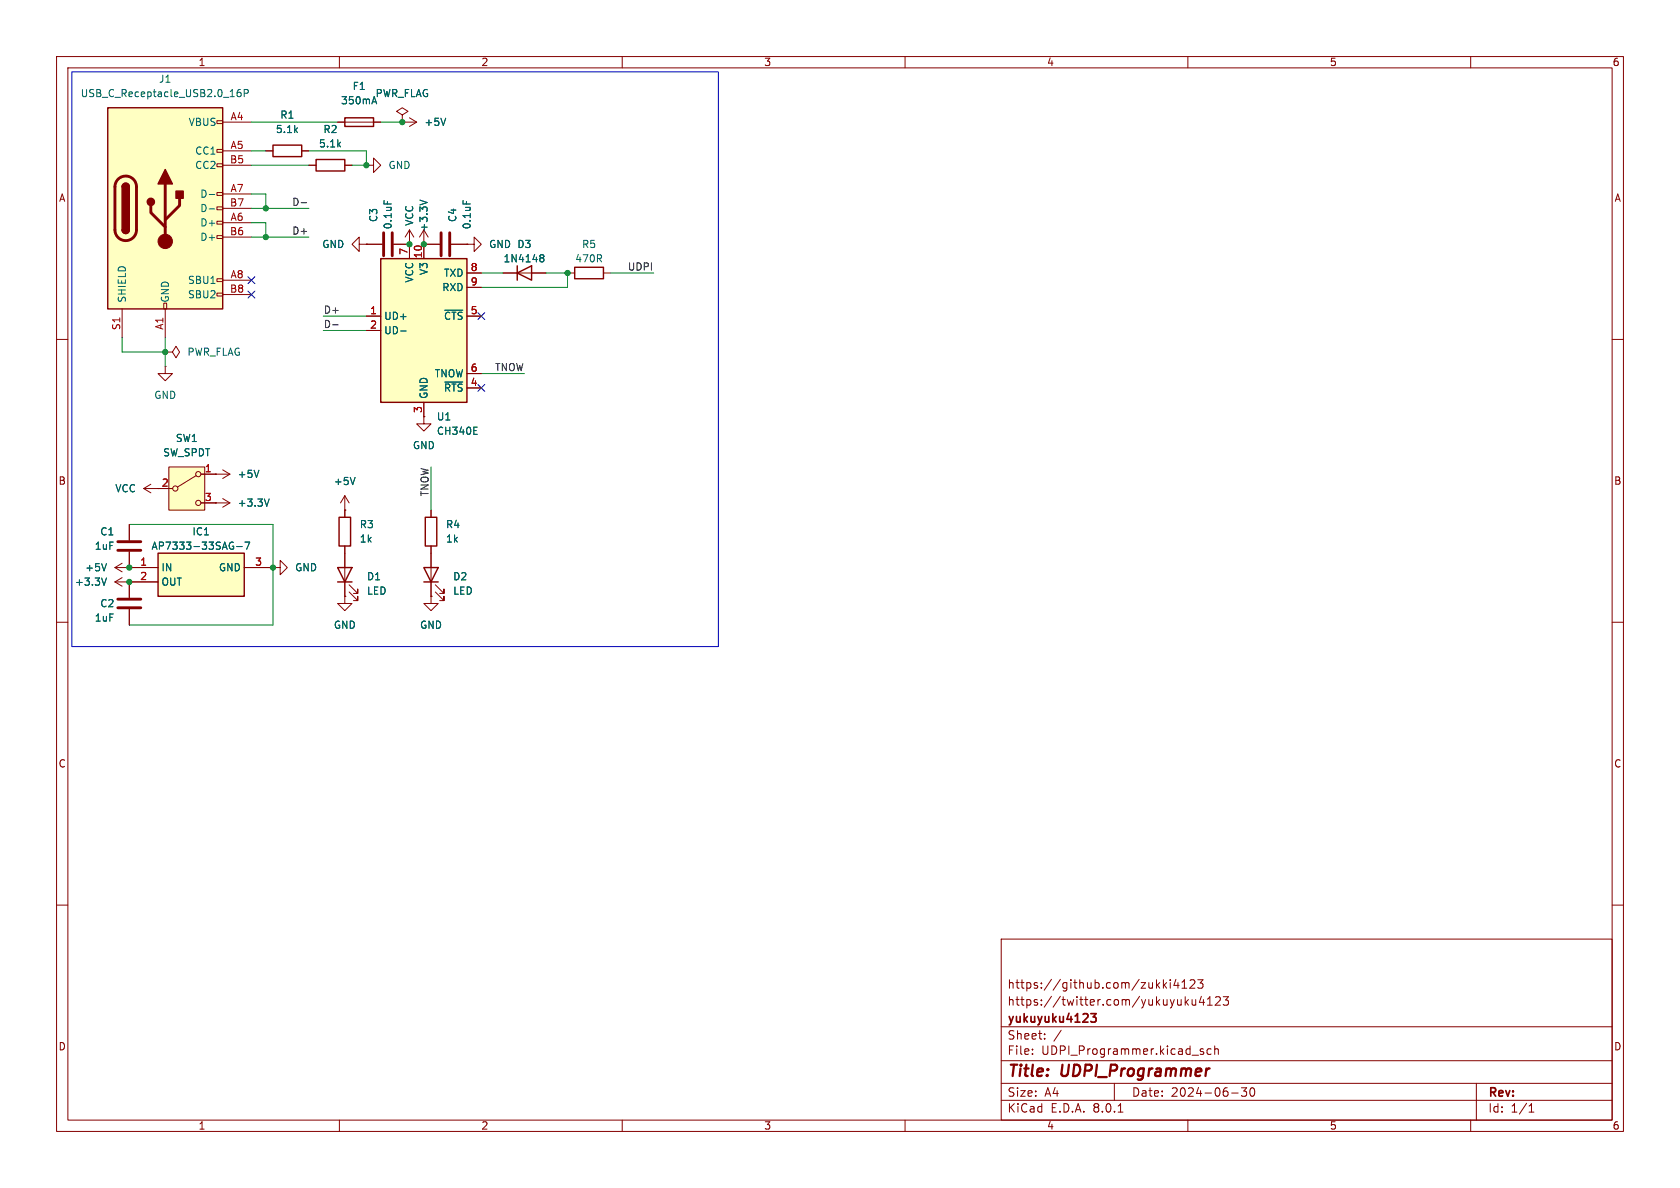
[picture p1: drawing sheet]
<svg xmlns="http://www.w3.org/2000/svg" width="297mm" height="210mm" viewBox="0 0 297 210" stroke-linecap="round" stroke-linejoin="round" font-family="sans-serif">
<g fill="none" stroke="#840000" stroke-width=".18">
<path d="M10 10h277v190h-277zM12 12h273v186h-273zM60 10v2M110 10v2M160 10v2M210 10v2M260 10v2M10 60h2M88.9 48.3h7.6M100.3 48.3h1.3M106.7 48.3h1.2M285 60h2"/>
<path d="M38.1 83.8h.1M38.1 83.8h2.5M39.4 83.1l1.2 .7M40.6 83.8l-1.2 .8M10 110h2M285 110h2M10 160h2M285 160h2M177 166h108v32h-108zM205.7 173.2v1.5M205.8 174.1l.4 .6M206.2 173.7l-.5 .6"/>
<path d="M206.9 173.2v.1M206.9 173.7v1M207.9 173.1l-.4 1.1h1M208.2 173.7v1M209 174.7h.8M209 173.6l.4-.4v1.5M209.5 176.2v1.5M209.7 177.1l.4 .6M210.1 176.7l-.6 .6M210.4 173.3l.6-.1 .2 .1v.3l-.9 1.1h.9M210.7 176.7l.1 .9 .4 .1 .2-.1M211.4 176.7v1"/>
<path d="M211.7 173.2h1l-.5 .6 .4 .1v.7l-.2 .1h-.4l-.3-.1M212.4 176.1l-.4 1.1h1M212.7 176.7v1M213.5 177.7h.8M213.5 176.6l.4-.4v1.5M214.9 176.3l.6-.1 .2 .1v.3l-.9 1.1h.9M216.2 176.2h1l-.5 .6 .4 .1v.7l-.2 .1h-.4l-.3-.1M60 198v2M110 198v2M160 198v2M177 194.5h108M177 191.5h108"/>
<path d="M177 187.5h108M177 181.5h108M182.5 186.3v.1M182.5 185.5v.1M184.7 183.6v.1M184.7 182.8v.1M187.6 182.1l-1.3 2M197 191.5v3M197.7 196.6h.8M210 198v2M212.2 185.8l.5 .2 .1 .2-.2 .2-.4-.1M212.2 185.5h.5"/>
<path d="M214.1 185.5l-.4-.1-.3 .3v.4l.1 .2h.6M214.7 185.5l.3-.1 .3 .1 .1 .9M214.7 184.9v1.5M217.7 193.2h1.2M219.5 192.3h.9l-.5 .6 .4 .1v.7l-.2 .1h-.4l-.2-.1M221.2 192.4l.1-.1a.81 .81 0 0 1 .6 .6 .81 .81 0 0 1-.3 .8l-.1 .1a.81 .81 0 0 1-.6-.6 .81 .81 0 0 1 .3-.8zM260 198v2M261 191.5v6.5M270.3 196.6h.9M270.3 195.5l.4-.4v1.5"/>
</g>
<path d="M213.7 188.9h.1" fill="none" stroke="#840000" stroke-width=".4"/>
<path d="M192.8 179.2h1l-.5 .6 .4 .1v.6l-.2 .2-.6-.1" fill="none" stroke="#840000" stroke-width=".3"/>
<path d="M91.4 48.3l2.6-1.3v2.5zM91.4 47v2.5M101.6 47.2h5.1v2.1h-5.1z" fill="none" stroke="#840000" stroke-width=".25"/>
<path d="M95.6 45.5l.1 .1M95.6 45.1l.3-.1 .2 .2 .1 .1-.3 .3M95.7 45.6h.2M95.7 45.6h-.1M95.9 45.6l.3 .2-.1 .4-.2 .1-.3-.1M45.8 83.1l-.5 1.3" fill="none" stroke="#006464" stroke-width=".18"/>
<path d="M29.8 82.6h6.4v7.6h-6.4z" fill="#ffffc2"/>
<g fill="none" stroke="#840000" stroke-width=".18">
<path d="M47 26.7h1.3M53.3 26.7h1.3M54.6 29.2h1.3M61 29.2h1.2M64.8 29.2h1.2v-1.3l1.3 1.3-1.3 1.3v-1.3M64.8 29.2h.1M63.5 43.2v-1.3l-1.3 1.3 1.3 1.3v-1.3h1.3M64.8 43.2h.1M64.8 43.2h2.8M69.6 43.2h2.8M72.4 43.2h.1M72.4 40.6l-.8 1.3"/>
<path d="M72.4 40.6v2.6M72.4 40.6l.8 1.3M74.9 43.2h.1M74.9 43.2h2.8M74.9 40.6l-.7 1.3M74.9 40.6v2.6M74.9 40.6l.8 1.3M79.8 43.2h2.7M82.5 43.2h1.3v-1.3l1.3 1.3-1.3 1.3v-1.3M82.5 43.2h.1M29.2 64.8v1.2h1.3l-1.3 1.3-1.3-1.3h1.3M29.2 64.8h.1"/>
<path d="M74.9 73.7v1.2h1.3l-1.3 1.3-1.2-1.3h1.2M74.9 73.7h.1M21.6 99.6l-1.3 .7M22.9 92.7v2.8M22.9 97.5v2.8M25.4 86.4h5.1M25.4 86.4l1.3 .7M26.7 85.6l-1.3 .8M29.8 82.6h6.4v7.6h-6.4zM34.7 84.1l-3.3 2M35.6 83.8h2.5M35.6 88.9h2.5"/>
<path d="M76.2 90.2v1.2M76.2 96.5v8.9M20.3 102.9l1.3 .7M20.3 102.9h2.6M20.3 100.3l1.3 .8M20.3 100.3h2.6M21.6 102.1l-1.3 .8M22.9 102.9h.1M22.9 100.3h.1M22.9 102.9v2.8M22.9 107.7v2.8M61 105.4v1.3h1.2l-1.2 1.3-1.3-1.3h1.3"/>
<path d="M61 105.4h.1M76.2 105.4v1.3h1.3l-1.3 1.3-1.3-1.3h1.3M76.2 105.4h.1M77 104.6l1.5 1.6v-.8v.8h-.8M77 103.4l1.5 1.5v-.8v.8h-.8"/>
<circle cx="31" cy="86.4" r=".46"/>
<circle cx="35.1" cy="83.8" r=".46"/>
<circle cx="35.1" cy="88.9" r=".46"/>
</g>
<path d="M48.3 25.7h5v2h-5zM55.9 28.2h5.1v2h-5.1zM75.2 91.4h2v5.1h-2zM74.9 100.3h2.6l-1.3 2.6zM74.9 102.9h2.6" fill="none" stroke="#840000" stroke-width=".25"/>
<path d="M67.8 41.1v4.1M69.3 41.1v4.1M78 41.1v4.1M79.5 41.1v4.1M20.8 97.3h4.1M20.8 95.8h4.1M20.8 107.4h4.1M20.8 105.9h4.1" fill="none" stroke="#840000" stroke-width=".51"/>
<path d="M67.9 35.4v.7M74.2 35.4l1.3 .4M81.9 35.4v.7M18.8 99.6l-.4 1.3M18.8 102.2l-.4 1.2" fill="none" stroke="#006464" stroke-width=".18"/>
<path d="M27.9 97.8h15.3v7.6h-15.3z" fill="#ffffc2"/>
<path d="M27.9 97.8h15.3v7.6h-15.3zM59.9 91.4h2.1v5.1h-2.1zM59.7 100.3h2.5l-1.2 2.6zM59.7 102.9h2.5" fill="none" stroke="#840000" stroke-width=".25"/>
<path d="M71.1 20.3l1-.6-1-.6-1 .6 1 .6v1.3M71.1 21.6h.1M61 90.2h.1M61 87.6l-.8 1.3M61 87.6v3.8M61 96.5v8.9M61 87.6l.7 1.3M22.9 100.3h5M22.9 102.9h5M43.2 100.3h5.1M61.7 104.6l1.5 1.6v-.8v.8h-.7M61.7 103.4l1.5 1.5v-.8v.8h-.7" fill="none" stroke="#840000" stroke-width=".18"/>
<path d="M41.8 96.6h1M43.3 95.8h.8l-.5 1.3M62.8 84.4l-.4 1.3" fill="none" stroke="#006464" stroke-width=".18"/>
<path d="M67.3 45.7h15.2v25.4h-15.2z" fill="#ffffc2"/>
<path d="M61 20.8h5v1.6h-5zM67.3 45.7h15.2v25.4h-15.2z" fill="none" stroke="#840000" stroke-width=".25"/>
<g fill="none" stroke="#840000" stroke-width=".18">
<path d="M59.7 21.6h7.6M71.1 21.6h.1M71.1 21.6h2.6M72.4 20.8l1.3 .8M73.7 21.6l-1.3 .8M64.8 55.9h2.5M64.8 58.4h2.5M72.4 43.2v2.5M74.9 43.2v2.5M82.5 55.9h2.6M82.5 48.3h2.6M82.5 50.8h2.6"/>
<path d="M29.2 62.2h1.3l.6-1 .6 1-.6 1-.6-1M29.2 62.2h.1M74.9 71.1v2.6M82.5 68.6h2.6M82.5 66h2.6"/>
</g>
<path d="M66.2 17.1l.4 1.3M78.8 20.9l-.4 1.3M70.8 58.5h1M78.6 54.8h3.2M78.6 67.5h3.2M83.8 76.8h.6M83.8 75.5h.6" fill="none" stroke="#006464" stroke-width=".18"/>
<path d="M19 19.1h20.4v35.5h-20.4z" fill="#ffffc2"/>
<g fill="none" stroke="#840000" stroke-width=".18">
<path d="M38.4 39.1h1v.5h-1zM38.4 36.6h1v.5h-1zM38.4 34h1v.5h-1zM38.4 29h1v.5h-1zM38.4 26.4h1v.5h-1zM38.4 21.3h1v.5h-1zM39.4 21.6h5M39.4 26.7h5M39.4 39.4h5M39.4 34.3h5M39.4 29.2h5M39.4 36.8h5"/>
<path d="M47 26.7h1.3M53.3 26.7h1.3M54.6 29.2h1.3M59.7 21.6h1.3M61 29.2h1.2M66 21.6h1.3M71.1 21.6h.1M21.6 54.6v5.1M29 53.6h.5v1h-.5zM29.2 54.6v5.1M38.4 51.8h1v.5h-1zM38.4 49.3h1v.5h-1z"/>
<path d="M38.4 41.7h1v.5h-1zM39.4 49.5h5M39.4 41.9h5M39.4 52.1h5M64.8 43.2h.1M64.8 43.2h2.8M64.8 55.9h2.5M64.8 58.4h2.5M69.6 43.2h2.8M72.4 43.2h.1M72.4 43.2v2.5M74.9 43.2h.1"/>
<path d="M74.9 43.2h2.8M74.9 43.2v2.5M79.8 43.2h2.7M82.5 43.2h.1M82.5 48.3h2.6M82.5 55.9h2.6M82.5 50.8h2.6M88.9 48.3h2.5M94 48.3h2.5M74.9 73.7h.1M74.9 71.1v2.6M82.5 68.6h2.6"/>
<path d="M82.5 66h2.6M22.9 92.7v2.8M22.9 97.5v2.8M27.9 86.4h2.6M35.6 88.9h5M35.6 83.8h2.5M38.1 88.9h.1M38.1 83.8h.1M39.4 88.1l1.2 .8M40.6 88.9l-1.2 .8M61 90.2h.1M61 90.2v1.2"/>
<path d="M61 96.5v3.8M76.2 90.2v1.2M76.2 96.5v3.8M22.9 102.9h.1M22.9 100.3h.1M22.9 102.9v2.8M22.9 107.7v2.8M22.9 100.3h5M22.9 102.9h5M43.2 100.3h5.1M48.3 100.3h1.2v-1.2l1.3 1.2-1.3 1.3v-1.3M48.3 100.3h.1"/>
<path d="M61 105.4h.1M61 102.9v2.5M76.2 105.4h.1M76.2 102.9v2.5"/>
</g>
<path d="M19 19.1h20.4v35.5h-20.4zM21.6 33a.64 .64 0 0 1 .6-.6 .64 .64 0 0 1 .7 .6M21.6 40.6a.64 .64 0 0 0 .6 .7 .64 .64 0 0 0 .7-.7" fill="none" stroke="#840000" stroke-width=".25"/>
<path d="M20.9 31.7a1.91 1.91 0 0 1 2-.4 1.91 1.91 0 0 1 1.2 1.7v7.6a1.91 1.91 0 0 1-1.9 1.9 1.91 1.91 0 0 1-1.9-1.9v-7.7l.2-.7zM26.7 36.3v1.3l2.5 2.5M29.2 32.5v10.2M31.7 35.1v1.2l-2.5 2.6" fill="none" stroke="#840000" stroke-width=".51"/>
<g fill="#840000" stroke="#840000" stroke-width=".25">
<path d="M21.6 40.6h1.3a.64 .64 0 0 1-.7 .7 .64 .64 0 0 1-.6-.7z"/>
<path d="M21.6 33h1.3v7.6h-1.3z"/>
<path d="M21.8 32.6a.64 .64 0 0 1 .7-.2 .64 .64 0 0 1 .4 .6h-1.3z"/>
<path d="M29.2 30l1.3 2.5h-2.6z"/>
<path d="M31.1 33.8h1.3v1.3h-1.3z"/>
<circle cx="26.7" cy="35.7" r=".63"/>
</g>
<circle cx="29.2" cy="42.7" r="1.27" fill="#840000" stroke="#840000" stroke-width=".18"/>
<g fill="none" stroke="#006464" stroke-width=".18">
<path d="M42.5 15.8l-.3 .1a.86 .86 0 0 0 0 1.2l.4-.1v-.5l-.2-.2-.4 .1-.1 .1M43.2 16.5l.6-.1 .1-.2-.1-.3-.6-.1v1.3M66.2 17.1l.4 1.3M37 34.4h1M37 36.9h1M67.9 35.4v.7M74.2 35.4l1.3 .4M78.8 20.9l-.4 1.3M81.9 35.4v.7M70.8 58.5h1M78.6 54.8h3.2M95.6 45.5l.1 .1"/>
<path d="M95.6 45.1l.3-.1 .2 .2 .1 .1-.3 .3M95.7 45.6h.2M95.7 45.6h-.1M95.9 45.6l.3 .2-.1 .4-.2 .1-.3-.1M78.6 67.5h3.2M83.8 76.8h.6M83.8 75.5h.6M18.8 99.6l-.4 1.3M41.8 96.6h1M43.3 95.8h.8l-.5 1.3M45.8 83.1l-.5 1.3M47.6 88.2l-.4 1.3"/>
<path d="M62.8 84.4l-.4 1.3M18.8 102.2l-.4 1.2"/>
</g>
<path d="M53.2 35.8h1M58.8 57.4h1" fill="none" stroke="#0f0f0f" stroke-width=".18"/>
<path d="M12.7 12.7h114.3v101.6h-114.3z" fill="none" stroke="#0000c2" stroke-width=".18"/>
<g fill="none" stroke="#009600" stroke-width=".18">
<path d="M44.4 39.4h2.6v2.5M44.4 34.3h2.6v2.5M44.4 26.7h2.6M44.4 29.2h10.2M44.4 21.6h15.3M44.4 36.8h10.2M54.6 26.7h10.2v2.5h-2.6M67.3 21.6h3.8M21.6 59.7v2.5h7.6M29.2 59.7v5.1M44.4 41.9h10.2M57.1 58.4h7.7"/>
<path d="M57.1 55.9h7.7M85.1 48.3h3.8M96.5 48.3h3.8v2.5h-15.2M107.9 48.3h7.7M85.1 66h7.6M22.9 92.7h25.4v17.8h-25.4M76.2 82.6v7.6"/>
</g>
<path d="M43.8 48.9l1.3 1.2M43.8 51.5l1.3 1.2M45.1 48.9l-1.3 1.2M45.1 51.5l-1.3 1.2M84.5 55.3l1.2 1.2M85.7 55.3l-1.2 1.2M84.5 68l1.2 1.2M85.7 68l-1.2 1.2" fill="none" stroke="#000084" stroke-width=".18"/>
<g fill="#009600" stroke="#009600" stroke-width=".18">
<circle cx="48.3" cy="100.3" r=".46"/>
<circle cx="22.9" cy="102.9" r=".46"/>
<circle cx="29.2" cy="62.2" r=".46"/>
<circle cx="22.9" cy="100.3" r=".46"/>
<circle cx="64.8" cy="29.2" r=".46"/>
<circle cx="47" cy="36.8" r=".46"/>
<circle cx="100.3" cy="48.3" r=".46"/>
<circle cx="47" cy="41.9" r=".46"/>
<circle cx="72.4" cy="43.2" r=".46"/>
<circle cx="74.9" cy="43.2" r=".46"/>
<circle cx="71.1" cy="21.6" r=".46"/>
</g>
<g font-size="2.8" fill="#840000">
<text x="178" y="190.9">Title:</text>
<text x="187.7" y="190.9">UDPI_Programmer</text>
</g>
<g font-size="2.1" fill="#840000">
<text x="178" y="178">https://twitter.com/yukuyuku4123</text>
<text x="178" y="175">https://github.com/zukki4123</text>
<text x="178" y="184">Sheet:</text>
<text x="178" y="181.2">yukuyuku4123</text>
<text x="178" y="186.7">File:</text>
<text x="184.1" y="186.7">UDPI_Programmer.kicad_sch</text>
<text x="178" y="196.9">KiCad</text>
<text x="178" y="194.1">Size:</text>
<text x="184.7" y="194.1">A4</text>
<text x="185.7" y="196.9">E.D.A.</text>
<text x="193.3" y="196.9">8.0.1</text>
<text x="200" y="194.1">Date:</text>
<text x="207" y="194.1">2024-06-30</text>
<text x="263" y="194.3">Rev:</text>
<text x="263" y="196.9">Id:</text>
<text x="267.1" y="196.9">1/1</text>
</g>
<g font-size="1.8" fill="#840000">
<text x="35" y="11.9">1</text>
<text x="85" y="11.9">2</text>
<text x="135" y="11.9">3</text>
<text x="185" y="11.9">4</text>
<text x="235" y="11.9">5</text>
<text x="285" y="11.9">6</text>
<text x="10.3" y="35.9">A</text>
<text x="285.3" y="35.9">A</text>
<text x="10.3" y="85.9">B</text>
<text x="285.3" y="85.9">B</text>
<text x="10.3" y="135.9">C</text>
<text x="285.3" y="135.9">C</text>
<text x="10.3" y="185.9">D</text>
<text x="285.3" y="185.9">D</text>
<text x="35" y="199.9">1</text>
<text x="85" y="199.9">2</text>
<text x="135" y="199.9">3</text>
<text x="185" y="199.9">4</text>
<text x="235" y="199.9">5</text>
<text x="285" y="199.9">6</text>
</g>
<g font-size="1.8" fill="#006464">
<text x="14.2" y="17.4">USB_C_Receptacle_USB2.0_16P</text>
<text x="28" y="14.8">J1</text>
<text x="62.2" y="16.1">F1</text>
<text x="66.3" y="17.4">PWR_FLAG</text>
<text x="33.3" y="22.5">VBUS</text>
<text x="48.7" y="23.7">5.1k</text>
<text x="49.5" y="21.2">R1</text>
<text x="57.1" y="23.7">R2</text>
<text x="60.2" y="18.6">350mA</text>
<text x="74.9" y="22.5">+5V</text>
<text x="34.4" y="27.5">CC1</text>
<text x="56.3" y="26.3">5.1k</text>
<text x="34.4" y="30.1">CC2</text>
<text x="35.3" y="35.2">D-</text>
<text x="68.6" y="30.1">GND</text>
<text x="35.3" y="40.2">D+</text>
<text x="35.3" y="37.7">D-</text>
<text x="66.9" y="39.4" transform="rotate(-90 66.9 39.4)">C3</text>
<text x="69.4" y="40.6" transform="rotate(-90 69.4 40.6)">0.1uF</text>
<text x="73.3" y="40" transform="rotate(-90 73.3 40)">VCC</text>
<text x="75.8" y="41" transform="rotate(-90 75.8 41)">+3.3V</text>
<text x="80.9" y="39.4" transform="rotate(-90 80.9 39.4)">C4</text>
<text x="83.4" y="40.6" transform="rotate(-90 83.4 40.6)">0.1uF</text>
<text x="35.3" y="42.8">D+</text>
<text x="56.9" y="44">GND</text>
<text x="86.4" y="44">GND D3</text>
<text x="88.9" y="46.6">1N4148</text>
<text x="101.6" y="46.6">470R</text>
<text x="102.8" y="44">R5</text>
<text x="22.5" y="53.6" transform="rotate(-90 22.5 53.6)">SHIELD</text>
<text x="30.1" y="53.6" transform="rotate(-90 30.1 53.6)">GND</text>
<text x="33.1" y="50.4">SBU1</text>
<text x="33.1" y="52.9">SBU2</text>
<text x="73.3" y="50.1" transform="rotate(-90 73.3 50.1)">VCC</text>
<text x="75.8" y="48.7" transform="rotate(-90 75.8 48.7)">V3</text>
<text x="78.1" y="51.7">RXD</text>
<text x="78.4" y="49.1">TXD</text>
<text x="67.8" y="56.7">UD+</text>
<text x="67.8" y="59.3">UD-</text>
<text x="78.4" y="56.7">~{CTS}</text>
<text x="33" y="63.1">PWR_FLAG</text>
<text x="27.2" y="70.7">GND</text>
<text x="75.8" y="70.6" transform="rotate(-90 75.8 70.6)">GND</text>
<text x="76.8" y="66.9">TNOW</text>
<text x="78.4" y="69.4">~{RTS}</text>
<text x="77.1" y="74.5">U1</text>
<text x="77.1" y="77.1">CH340E</text>
<text x="28.7" y="80.9">SW_SPDT</text>
<text x="31" y="78.3">SW1</text>
<text x="72.9" y="79.6">GND</text>
<text x="20.3" y="87.2">VCC</text>
<text x="41.9" y="84.7">+5V</text>
<text x="41.9" y="89.8">+3.3V</text>
<text x="58.9" y="86">+5V</text>
<text x="17.6" y="94.8">C1</text>
<text x="33.9" y="94.8">IC1</text>
<text x="63.5" y="93.6">R3</text>
<text x="78.7" y="93.6">R4</text>
<text x="15" y="101.2">+5V</text>
<text x="16.7" y="97.4">1uF</text>
<text x="26.7" y="97.4">AP7333-33SAG-7</text>
<text x="28.4" y="101.2">IN</text>
<text x="38.6" y="101.2">GND</text>
<text x="52.1" y="101.2">GND</text>
<text x="63.5" y="96.1">1k</text>
<text x="78.7" y="96.1">1k</text>
<text x="13.2" y="103.7">+3.3V</text>
<text x="17.6" y="107.5">C2</text>
<text x="28.4" y="103.7">OUT</text>
<text x="64.8" y="102.8">D1</text>
<text x="64.8" y="105.3">LED</text>
<text x="80" y="102.8">D2</text>
<text x="80" y="105.3">LED</text>
<text x="16.7" y="110.1">1uF</text>
<text x="58.9" y="111.4">GND</text>
<text x="74.2" y="111.4">GND</text>
</g>
<g font-size="1.8" fill="#a90000">
<text x="40.7" y="21.3">A4</text>
<text x="40.6" y="29">B5</text>
<text x="40.7" y="26.4">A5</text>
<text x="40.7" y="34">A7</text>
<text x="40.6" y="41.7">B6</text>
<text x="40.6" y="36.6">B7</text>
<text x="40.7" y="39.1">A6</text>
<text x="72.1" y="45.2" transform="rotate(-90 72.1 45.2)">7</text>
<text x="74.7" y="45.8" transform="rotate(-90 74.7 45.8)">10</text>
<text x="40.6" y="51.8">B8</text>
<text x="40.7" y="49.3">A8</text>
<text x="83.1" y="48">8</text>
<text x="83.1" y="50.5">9</text>
<text x="21.3" y="58.5" transform="rotate(-90 21.3 58.5)">S1</text>
<text x="29" y="58.4" transform="rotate(-90 29 58.4)">A1</text>
<text x="65.3" y="55.6">1</text>
<text x="65.3" y="58.2">2</text>
<text x="83.1" y="55.6">5</text>
<text x="83.1" y="65.8">6</text>
<text x="83.1" y="68.3">4</text>
<text x="74.7" y="73.1" transform="rotate(-90 74.7 73.1)">3</text>
<text x="36.1" y="83.6">1</text>
<text x="28.5" y="86.1">2</text>
<text x="36.1" y="88.6">3</text>
<text x="24.7" y="100.1">1</text>
<text x="45" y="100.1">3</text>
<text x="24.7" y="102.6">2</text>
</g>
<g font-size="1.8" fill="#0f0f0f">
<text x="51.6" y="41.6">D+</text>
<text x="51.6" y="36.5">D-</text>
<text x="110.9" y="47.9">UDPI</text>
<text x="57.1" y="55.5">D+</text>
<text x="57.1" y="58.1">D-</text>
<text x="87.4" y="65.7">TNOW</text>
<text x="75.9" y="87.8" transform="rotate(-90 75.9 87.8)">TNOW</text>
</g>
</svg>
